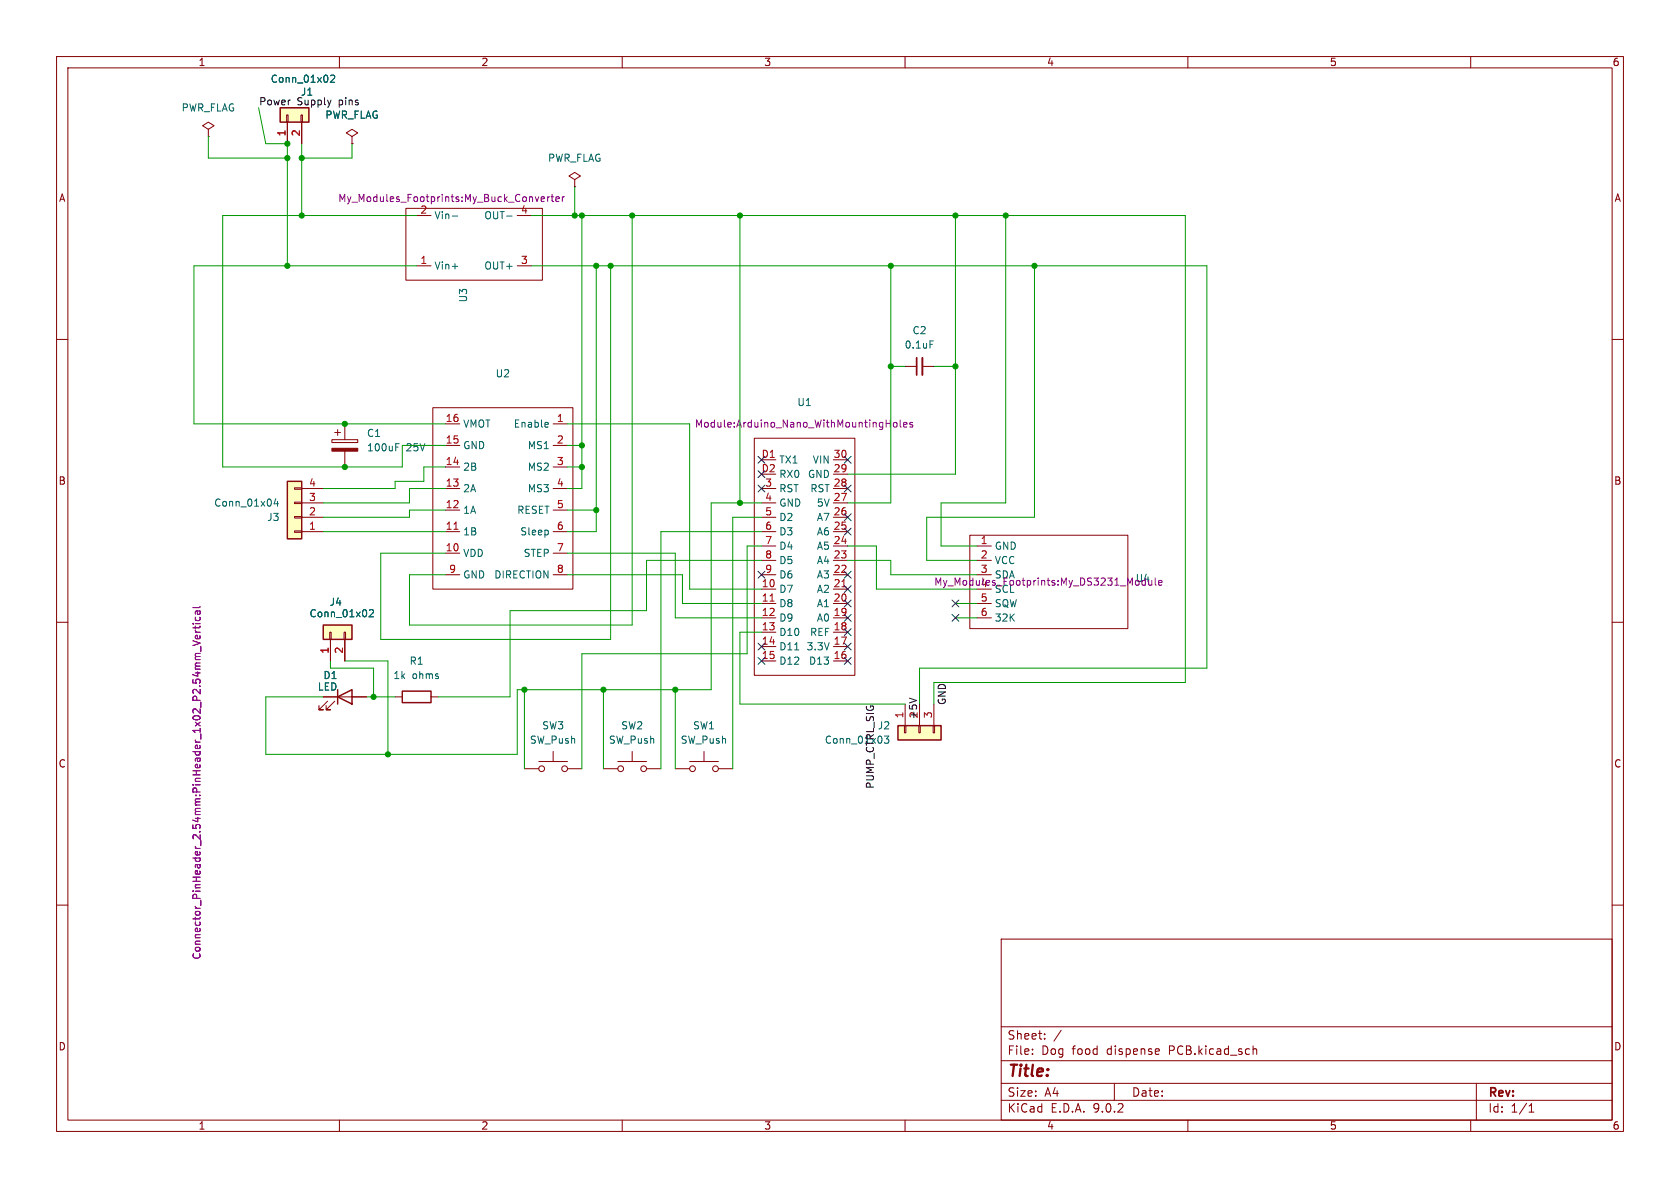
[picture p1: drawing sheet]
<svg xmlns="http://www.w3.org/2000/svg" width="297mm" height="210mm" viewBox="0 0 297 210" stroke-linecap="round" stroke-linejoin="round" font-family="sans-serif">
<g fill="none" stroke="#840000" stroke-width=".18">
<path d="M10 10h277v190h-277zM12 12h273v186h-273zM60 10v2M110 10v2M160 10v2M210 10v2M260 10v2M10 60h2M285 60h2M10 110h2M285 110h2M10 160h2"/>
<path d="M177 166h108v32h-108zM285 160h2M60 198v2M110 198v2M160 198v2M177 194.5h108M177 191.5h108M177 187.5h108M177 181.5h108M182.5 186.3v.1M182.5 185.5v.1M184.7 183.6v.1"/>
<path d="M184.7 182.8v.1M187.6 182.1l-1.3 2M197 191.5v3M204.7 185.4l.3 .4-.8 .1M204.9 186.3l-.2 .1M210 198v2M221.6 185.5h.5l.1 .9M260 198v2M261 191.5v6.5M270.3 196.6h.9M270.3 195.5l.4-.4v1.5"/>
</g>
<path d="M57.1 110.5h5.1v2.5h-5.1z" fill="#ffffc2"/>
<path d="M57.1 110.5h5.1v2.5h-5.1z" fill="none" stroke="#840000" stroke-width=".25"/>
<g fill="none" stroke="#840000" stroke-width=".18">
<path d="M160 64.8h2.1M163.1 64.8h2M58.3 111.8h.2v1.2h-.2zM58.4 113v3.8M60.8 111.8h.3v1.2h-.3zM61 113v3.8M106.7 135.9h2.5M109.2 134.6h5.1M111.8 132.8v1.8M114.3 135.9h2.5"/>
<circle cx="109.7" cy="135.9" r=".51"/>
<circle cx="113.8" cy="135.9" r=".51"/>
</g>
<path d="M164.4 60.3h.6M65.3 107.9l.5-.1 .2 .3-.8 .9h.8" fill="none" stroke="#006464" stroke-width=".18"/>
<g fill="none" stroke="#840084" stroke-width=".18">
<path d="M34.1 113.3l1.3 .4-1.3 .4M34.1 110.3h.1M34.5 110.7v.5M34.5 111.4l.3 .4M34.5 111.8h.9M34.5 110.3h.9M34.6 109.1l-.1 .4 .3 .2 .5-.1v-.5M34.8 108l.1 .4 .2 .2 .3-.2-.1-.4M35.3 112.4l.1 .3-.2 .2h-.6v-.5l.2-.1 .2 .6M35.4 110.7l-.2 .3h-1.1M35.4 108l-.8 .1v.5M35.4 107.2l-.2 .2h-1.1"/>
<path d="M35.5 114.2v1"/>
</g>
<path d="M162.1 63.2v3.1" fill="none" stroke="#840000" stroke-width=".3"/>
<path d="M163.1 63.2v3.1" fill="none" stroke="#840000" stroke-width=".33"/>
<path d="M50.8 85.1h2.5v10.2h-2.5z" fill="#ffffc2"/>
<path d="M50.8 85.1h2.5v10.2h-2.5z" fill="none" stroke="#840000" stroke-width=".25"/>
<path d="M52.1 93.9h1.2v.2h-1.2zM52.1 91.3h1.2v.3h-1.2zM52.1 88.8h1.2v.2h-1.2zM52.1 86.2h1.2v.3h-1.2zM53.3 94h3.8M53.3 91.4h3.8M53.3 88.9h3.8M53.3 86.4h3.8" fill="none" stroke="#840000" stroke-width=".18"/>
<path d="M48.8 88.1l-.3 1h.7M49.1 88.6v.9" fill="none" stroke="#006464" stroke-width=".18"/>
<path d="M49.5 19.1h5.1v2.5h-5.1z" fill="#ffffc2"/>
<path d="M49.5 19.1h5.1v2.5h-5.1zM59.7 123.2l2.5-1.3v2.6zM59.7 121.9v2.6M71.1 122.2h5.1v2h-5.1z" fill="none" stroke="#840000" stroke-width=".25"/>
<g fill="none" stroke="#840000" stroke-width=".18">
<path d="M36.8 22.9l1-.7-1-.6-1 .6 1 .7v1.2M36.8 24.1h.1M50.7 20.3h.2v1.3h-.2zM50.8 21.6v3.8M53.2 20.3h.3v1.3h-.3zM53.3 21.6v3.8M62.2 24.1l1-.6-1-.6-1 .6 1 .6v1.3M62.2 25.4h.1M71.8 36.8h24.1v12.7h-24.1zM73.7 38.1h2.5M91.4 38.1h2.6M101.6 31.8l1-.7-1-.6-1 .6 1 .7v1.2"/>
<path d="M101.6 33h.1M73.7 47h2.5M91.4 47h2.6M58.7 77.7h4.5v.5h-4.5zM59.2 76.5h1M59.7 75.9v1.1M61 74.9v2.8M61 79.8v2.8M76.5 72.1h24.8v32h-24.8zM78.7 74.9h2.6M78.7 78.7h2.6M97.8 74.9h2.5"/>
<path d="M97.8 78.7h2.5M133.3 77.5h17.8v41.9h-17.8zM78.7 86.4h2.6M78.7 94h2.6M78.7 82.6h2.6M78.7 90.2h2.6M78.7 97.8h2.6M97.8 86.4h2.5M97.8 94h2.5M97.8 82.6h2.5M97.8 90.2h2.5M97.8 97.8h2.5"/>
<path d="M134.6 81.3h2.6M134.6 86.4h2.6M134.6 88.9h2.6M134.6 91.4h2.6M134.6 94h2.6M134.6 96.5h2.6M134.6 99.1h2.6M147.3 81.3h2.6M147.3 86.4h2.6M147.3 88.9h2.6M147.3 91.4h2.6M147.3 94h2.6"/>
<path d="M147.3 96.5h2.6M147.3 99.1h2.6M147.3 83.8h2.6M78.7 101.6h2.6M97.8 101.6h2.5M134.6 101.6h2.6M134.6 104.1h2.6M134.6 106.7h2.6M134.6 109.2h2.6M134.6 111.8h2.6M134.6 114.3h2.6M134.6 116.8h2.6"/>
<path d="M147.3 101.6h2.6M147.3 104.1h2.6M147.3 106.7h2.6M147.3 109.2h2.6M147.3 111.8h2.6M147.3 114.3h2.6M147.3 116.8h2.6M57.1 123.2h7.7M57.9 124l-1.5 1.5h.7h-.7v-.8M59.2 124l-1.5 1.5h.7h-.7v-.8M69.8 123.2h1.3M76.2 123.2h1.3"/>
<path d="M92.7 135.9h2.5M95.2 134.6h5.1M97.8 132.8v1.8M100.3 135.9h2.6M119.4 135.9h2.5M121.9 134.6h5.1M124.5 132.8v1.8M127 135.9h2.5"/>
<circle cx="95.8" cy="135.9" r=".51"/>
<circle cx="99.8" cy="135.9" r=".51"/>
<circle cx="122.4" cy="135.9" r=".51"/>
<circle cx="126.5" cy="135.9" r=".51"/>
</g>
<path d="M58.4 13.4l.5-.1 .3 .3-.8 .9h.8M80 38.2h.9M89.6 38.2h.9M80 47.1h.9M70 79h.4M70 78.4h.6M96.8 74.7l.1 .3-.6 .1M96.9 75.4l-.1 .1M140.5 114.9h.7" fill="none" stroke="#006464" stroke-width=".18"/>
<path d="M80.3 93.6h.7M136.1 106.3h.8M148.8 103.7h.8" fill="none" stroke="#a90000" stroke-width=".18"/>
<g fill="none" stroke="#840084" stroke-width=".18">
<path d="M95.7 35.5l.1 .1h.4M95.7 35l.1-.2h.3l.2 .2v.1l-.6 .1M96.8 34.8v.8M97.2 34.8l-.4 .2M97.4 34.8h.5M97.6 34.4v1.1l.3 .1M98.3 35.2l.6-.1-.1-.3h-.4l-.1 .2v.6h.5M99.4 34.8v.8M99.8 34.8l-.4 .2M156.7 74.8h.7M157.4 74.2v1.3M158 74.8l.2-.1 .3 .1 .1 .5-.1 .1-.3 .1-.2-.1z"/>
<path d="M159.1 74.2v1.1l.2 .2M159.7 75.1l.7-.1-.1-.3h-.4l-.2 .1 .1 .6h.5M161.3 74.7h-.3l-.2 .1 .1 .2 .4 .1v.3h-.5"/>
</g>
<path d="M58.7 79.2h4.5v.6h-4.5z" fill="#840000" stroke="#840000" stroke-width=".18"/>
<path d="M158.7 128.3h7.7v2.5h-7.7z" fill="#ffffc2"/>
<path d="M158.7 128.3h7.7v2.5h-7.7z" fill="none" stroke="#840000" stroke-width=".25"/>
<g fill="none" stroke="#840000" stroke-width=".18">
<path d="M50.8 21.6v3.8M53.3 21.6v3.8M62.2 25.4h.1M171.4 94.6h28v16.5h-28zM172.7 96.5h2.6M172.7 99.1h2.6M58.4 113v3.8M61 113v3.8M172.7 101.6h2.6M172.7 106.7h2.6M172.7 109.2h2.6M57.1 123.2h2.6"/>
<path d="M62.2 123.2h2.6M159.9 128.3h.2v1.2h-.2zM160 124.5v3.8M162.4 128.3h.3v1.2h-.3zM162.6 124.5v3.8M165 128.3h.2v1.2h-.2zM165.1 124.5v3.8"/>
</g>
<path d="M58.4 13.4l.5-.1 .3 .3-.8 .9h.8M65.3 107.9l.5-.1 .2 .3-.8 .9h.8M156.3 130.1h.8l-.4 .5 .4 .1v.6l-.2 .1-.6-.1" fill="none" stroke="#006464" stroke-width=".18"/>
<g fill="none" stroke="#840084" stroke-width=".18">
<path d="M34.1 113.3l1.3 .4-1.3 .4M34.1 110.3h.1M34.5 110.7v.5M34.5 111.4l.3 .4M34.5 111.8h.9M34.5 110.3h.9M34.6 109.1l-.1 .4 .3 .2 .5-.1v-.5M34.8 108l.1 .4 .2 .2 .3-.2-.1-.4M35.3 112.4l.1 .3-.2 .2h-.6v-.5l.2-.1 .2 .6M35.4 110.7l-.2 .3h-1.1M35.4 108l-.8 .1v.5M35.4 107.2l-.2 .2h-1.1"/>
<path d="M35.5 114.2v1M203.6 102.6v.8M203.6 103.3l-.2 .1M204.2 102.2v1.1l.2 .1M204.8 103l.6-.1v-.2l-.4-.1-.2 .2 .1 .6h.5"/>
</g>
<path d="M160.8 123.4l1.2 .4" fill="none" stroke="#0f0f0f" stroke-width=".18"/>
<g fill="none" stroke="#009600" stroke-width=".18">
<path d="M45.7 19.1l1.3 6.3h3.8v21.6M36.8 24.1v3.8h14M53.3 25.4v12.7M62.2 25.4v2.5h-8.9M73.7 38.1h-34.3v44.5h31.7v-3.9h7.6M94 38.1h115.5v82.6h-44.4v3.8M101.6 33v5.1M102.9 38.1v48.3h-2.6M111.8 38.1v72.4h-39.4v-8.9h6.3M130.8 38.1v50.8M168.9 38.1v45.7h-19M177.8 38.1v50.8h-11.4v7.6h6.3"/>
<path d="M73.7 47h-39.4v27.9h44.4M94 47h119.4v71.1h-50.8v6.4M105.4 47v47h-5.1M107.9 47v66h-40.6v-15.2h11.4M157.5 47v41.9h-7.6M182.9 47v44.4h-19.1v7.7h8.9M100.3 74.9h21.6v29.2h12.7M100.3 78.7h2.6M157.5 64.8h2.5M165.1 64.8h3.8M57.1 94h21.6M78.7 86.4h-6.3v2.5h-15.3"/>
<path d="M78.7 90.2h-6.3v1.2h-15.3M78.7 82.6h-3.8v2.5h-5.1v1.3h-12.7M100.3 97.8h19.1v11.4h15.2M100.3 82.6h2.6M100.3 90.2h5.1M134.6 94h-17.8v41.9M134.6 88.9h-8.9v33h-34.3v11.5h-44.4v-10.2h10.1M134.6 91.4h-5.1v44.5M134.6 96.5h-2.5v19.1h-29.2v20.3M134.6 99.1h-20.3v8.9h-24.1v15.2h-12.7M149.9 99.1h7.6v2.5h15.2M149.9 96.5h5v7.6h17.8"/>
<path d="M58.4 116.8v1.3h7.6v5.1M61 116.8h7.6v16.6M100.3 101.6h20.3v5.1h14M134.6 111.8h-3.8v12.7h29.2M168.9 109.2h3.8M168.9 106.7h3.8M64.8 123.2h5M92.7 121.9v14M106.7 121.9v14M119.4 121.9v14"/>
</g>
<g fill="none" stroke="#000084" stroke-width=".18">
<path d="M134 80.7l1.2 1.2M134 85.8l1.2 1.2M134 83.2l1.2 1.2M135.2 80.7l-1.2 1.2M135.2 85.8l-1.2 1.2M135.2 83.2l-1.2 1.2M149.3 80.7l1.2 1.2M149.3 85.8l1.2 1.2M149.3 90.8l1.2 1.2M149.3 93.4l1.2 1.2M150.5 80.7l-1.2 1.2M150.5 85.8l-1.2 1.2"/>
<path d="M150.5 90.8l-1.2 1.2M150.5 93.4l-1.2 1.2M134 116.2l1.2 1.2M134 113.7l1.2 1.2M134 101l1.2 1.2M135.2 101l-1.2 1.2M135.2 116.2l-1.2 1.2M135.2 113.7l-1.2 1.2M149.3 103.5l1.2 1.2M149.3 106.1l1.2 1.2M149.3 101l1.2 1.2M149.3 113.7l1.2 1.2"/>
<path d="M149.3 111.2l1.2 1.2M149.3 108.6l1.2 1.2M149.3 116.2l1.2 1.2M150.5 103.5l-1.2 1.2M150.5 106.1l-1.2 1.2M150.5 101l-1.2 1.2M150.5 113.7l-1.2 1.2M150.5 111.2l-1.2 1.2M150.5 108.6l-1.2 1.2M150.5 116.2l-1.2 1.2M168.3 108.6l1.2 1.2M168.3 106.1l1.2 1.2"/>
<path d="M169.5 108.6l-1.2 1.2M169.5 106.1l-1.2 1.2"/>
</g>
<g fill="#009600" stroke="#009600" stroke-width=".18">
<circle cx="53.3" cy="27.9" r=".46"/>
<circle cx="53.3" cy="38.1" r=".46"/>
<circle cx="61" cy="74.9" r=".46"/>
<circle cx="50.8" cy="25.4" r=".46"/>
<circle cx="50.8" cy="47" r=".46"/>
<circle cx="50.8" cy="27.9" r=".46"/>
<circle cx="177.8" cy="38.1" r=".46"/>
<circle cx="168.9" cy="38.1" r=".46"/>
<circle cx="182.9" cy="47" r=".46"/>
<circle cx="157.5" cy="64.8" r=".46"/>
<circle cx="168.9" cy="64.8" r=".46"/>
<circle cx="105.4" cy="90.2" r=".46"/>
<circle cx="106.7" cy="121.9" r=".46"/>
<circle cx="119.4" cy="121.9" r=".46"/>
<circle cx="61" cy="82.6" r=".46"/>
<circle cx="102.9" cy="82.6" r=".46"/>
<circle cx="111.8" cy="38.1" r=".46"/>
<circle cx="157.5" cy="47" r=".46"/>
<circle cx="130.8" cy="38.1" r=".46"/>
<circle cx="105.4" cy="47" r=".46"/>
<circle cx="101.6" cy="38.1" r=".46"/>
<circle cx="102.9" cy="38.1" r=".46"/>
<circle cx="107.9" cy="47" r=".46"/>
<circle cx="130.8" cy="88.9" r=".46"/>
<circle cx="102.9" cy="78.7" r=".46"/>
<circle cx="92.7" cy="121.9" r=".46"/>
<circle cx="66" cy="123.2" r=".46"/>
<circle cx="68.6" cy="133.4" r=".46"/>
</g>
<text font-size="2.8" fill="#840000" x="178" y="190.9">Title:</text>
<g font-size="2.1" fill="#840000">
<text x="178" y="184">Sheet:</text>
<text x="178" y="186.7">File:</text>
<text x="184.1" y="186.7">Dog</text>
<text x="189.6" y="186.7">food</text>
<text x="195.8" y="186.7">dispense</text>
<text x="206.9" y="186.7">PCB.kicad_sch</text>
<text x="178" y="196.9">KiCad</text>
<text x="178" y="194.1">Size:</text>
<text x="184.7" y="194.1">A4</text>
<text x="185.7" y="196.9">E.D.A.</text>
<text x="193.3" y="196.9">9.0.2</text>
<text x="200" y="194.1">Date:</text>
<text x="263" y="194.3">Rev:</text>
<text x="263" y="196.9">Id:</text>
<text x="267.1" y="196.9">1/1</text>
</g>
<g font-size="1.8" fill="#840000">
<text x="35" y="11.9">1</text>
<text x="85" y="11.9">2</text>
<text x="135" y="11.9">3</text>
<text x="185" y="11.9">4</text>
<text x="235" y="11.9">5</text>
<text x="285" y="11.9">6</text>
<text x="10.3" y="35.9">A</text>
<text x="285.3" y="35.9">A</text>
<text x="10.3" y="85.9">B</text>
<text x="285.3" y="85.9">B</text>
<text x="10.3" y="135.9">C</text>
<text x="285.3" y="135.9">C</text>
<text x="10.3" y="185.9">D</text>
<text x="285.3" y="185.9">D</text>
<text x="35" y="199.9">1</text>
<text x="85" y="199.9">2</text>
<text x="135" y="199.9">3</text>
<text x="185" y="199.9">4</text>
<text x="235" y="199.9">5</text>
<text x="285" y="199.9">6</text>
</g>
<g font-size="1.8" fill="#006464">
<text x="47.8" y="14.8">Conn_01x02</text>
<text x="53.1" y="17.1">J1</text>
<text x="32" y="19.9">PWR_FLAG</text>
<text x="52.5" y="18.7">Supply</text>
<text x="57.4" y="21.2">PWR_FLAG</text>
<text x="60" y="18.7">pins</text>
<text x="96.8" y="28.8">PWR_FLAG</text>
<text x="76.7" y="39">Vin-</text>
<text x="85.5" y="39">OUT-</text>
<text x="76.7" y="47.9">Vin+</text>
<text x="85.5" y="47.9">OUT+</text>
<text x="82.8" y="53.6" transform="rotate(-90 82.8 53.6)">U3</text>
<text x="161.2" y="59.3">C2</text>
<text x="159.8" y="61.8">0.1uF</text>
<text x="87.5" y="66.9">U2</text>
<text x="140.9" y="72">U1</text>
<text x="64.8" y="77.4">C1</text>
<text x="81.8" y="75.8">VMOT</text>
<text x="90.7" y="75.8">Enable</text>
<text x="64.8" y="80">100uF</text>
<text x="71.8" y="80">25V</text>
<text x="81.8" y="79.6">GND</text>
<text x="81.8" y="83.4">2B</text>
<text x="93.2" y="79.6">MS1</text>
<text x="93.2" y="83.4">MS2</text>
<text x="137.7" y="82.1">TX1</text>
<text x="143.6" y="82.1">VIN</text>
<text x="37.8" y="89.8">Conn_01x04</text>
<text x="81.8" y="87.2">2A</text>
<text x="93.2" y="87.2">MS3</text>
<text x="137.7" y="84.7">RX0</text>
<text x="137.7" y="87.2">RST</text>
<text x="137.7" y="89.8">GND</text>
<text x="142.7" y="84.7">GND</text>
<text x="143.2" y="87.2">RST</text>
<text x="144.3" y="89.8">5V</text>
<text x="47.1" y="92.3">J3</text>
<text x="81.8" y="91">1A</text>
<text x="81.8" y="94.8">1B</text>
<text x="91.3" y="91">RESET</text>
<text x="91.9" y="94.8">Sleep</text>
<text x="137.7" y="92.3">D2</text>
<text x="137.7" y="94.8">D3</text>
<text x="144.3" y="92.3">A7</text>
<text x="144.3" y="94.8">A6</text>
<text x="81.8" y="98.7">VDD</text>
<text x="92.5" y="98.7">STEP</text>
<text x="137.7" y="97.4">D4</text>
<text x="137.7" y="99.9">D5</text>
<text x="144.3" y="97.4">A5</text>
<text x="144.3" y="99.9">A4</text>
<text x="175.8" y="97.4">GND</text>
<text x="175.8" y="99.9">VCC</text>
<text x="58.2" y="107.3">J4</text>
<text x="81.8" y="102.5">GND</text>
<text x="87.3" y="102.5">DIRECTION</text>
<text x="137.7" y="102.5">D6</text>
<text x="137.7" y="105">D7</text>
<text x="137.7" y="107.5">D8</text>
<text x="144.3" y="102.5">A3</text>
<text x="144.3" y="105">A2</text>
<text x="144.3" y="107.5">A1</text>
<text x="175.8" y="107.5">SQW</text>
<text x="54.6" y="109.3">Conn_01x02</text>
<text x="137.7" y="110.1">D9</text>
<text x="137.7" y="112.6">D10</text>
<text x="143.1" y="112.6">REF</text>
<text x="144.3" y="110.1">A0</text>
<text x="175.8" y="110.1">32K</text>
<text x="72.3" y="117.7">R1</text>
<text x="137.7" y="115.2">D11</text>
<text x="137.7" y="117.7">D12</text>
<text x="142.5" y="115.2">3.3V</text>
<text x="142.9" y="117.7">D13</text>
<text x="56.1" y="122.3">LED</text>
<text x="57.1" y="120.2">D1</text>
<text x="69.4" y="120.2">1k</text>
<text x="72.9" y="120.2">ohms</text>
<text x="93.6" y="131.7">SW_Push</text>
<text x="95.8" y="129.1">SW3</text>
<text x="107.5" y="131.7">SW_Push</text>
<text x="109.7" y="129.1">SW2</text>
<text x="120.2" y="131.7">SW_Push</text>
<text x="122.4" y="129.1">SW1</text>
</g>
<g font-size="1.8" fill="#0f0f0f">
<text x="45.7" y="18.7">Power</text>
<text x="167.3" y="124.7" transform="rotate(-90 167.3 124.7)">GND</text>
<text x="145.7" y="131.7">Conn_01x03</text>
<text x="155.1" y="129.1">J2</text>
<text x="162.2" y="127.3" transform="rotate(-90 162.2 127.3)">+5V</text>
<text x="162.3" y="127.1" transform="rotate(-90 162.3 127.1)">2</text>
<text x="154.6" y="139.5" transform="rotate(-90 154.6 139.5)">PUMP_CTRL_SIG</text>
</g>
<g font-size="1.8" fill="#a90000">
<text x="50.5" y="24.2" transform="rotate(-90 50.5 24.2)">1</text>
<text x="53.1" y="24.2" transform="rotate(-90 53.1 24.2)">2</text>
<text x="74.2" y="37.8">2</text>
<text x="92" y="37.8">4</text>
<text x="74.2" y="46.7">1</text>
<text x="92" y="46.7">3</text>
<text x="78.7" y="74.7">16</text>
<text x="98.4" y="74.7">1</text>
<text x="78.7" y="78.5">15</text>
<text x="78.7" y="82.3">14</text>
<text x="98.4" y="78.5">2</text>
<text x="98.4" y="82.3">3</text>
<text x="134.5" y="81">D1</text>
<text x="134.5" y="83.6">D2</text>
<text x="147.3" y="81">30</text>
<text x="147.3" y="83.6">29</text>
<text x="54.5" y="88.6">3</text>
<text x="54.5" y="86.1">4</text>
<text x="78.7" y="86.1">13</text>
<text x="78.7" y="89.9">12</text>
<text x="98.4" y="86.1">4</text>
<text x="98.4" y="89.9">5</text>
<text x="135.2" y="86.1">3</text>
<text x="135.2" y="88.6">4</text>
<text x="147.3" y="86.1">28</text>
<text x="147.3" y="88.6">27</text>
<text x="54.5" y="93.7">1</text>
<text x="54.5" y="91.2">2</text>
<text x="78.7" y="93.7">11</text>
<text x="98.4" y="93.7">6</text>
<text x="135.2" y="91.2">5</text>
<text x="135.2" y="93.7">6</text>
<text x="147.3" y="91.2">26</text>
<text x="147.3" y="93.7">25</text>
<text x="78.7" y="97.5">10</text>
<text x="79.3" y="101.3">9</text>
<text x="98.4" y="97.5">7</text>
<text x="98.4" y="101.3">8</text>
<text x="135.2" y="96.3">7</text>
<text x="135.2" y="98.8">8</text>
<text x="135.2" y="101.3">9</text>
<text x="147.3" y="96.3">24</text>
<text x="147.3" y="98.8">23</text>
<text x="147.3" y="101.3">22</text>
<text x="173.3" y="96.3">1</text>
<text x="173.3" y="98.8">2</text>
<text x="173.3" y="101.3">3</text>
<text x="134.6" y="103.9">10</text>
<text x="134.6" y="106.4">11</text>
<text x="147.3" y="103.9">21</text>
<text x="147.3" y="106.4">20</text>
<text x="173.3" y="106.4">5</text>
<text x="134.6" y="109">12</text>
<text x="134.6" y="111.5">13</text>
<text x="147.3" y="109">19</text>
<text x="147.3" y="111.5">18</text>
<text x="173.3" y="109">6</text>
<text x="58.2" y="115.6" transform="rotate(-90 58.2 115.6)">1</text>
<text x="60.7" y="115.6" transform="rotate(-90 60.7 115.6)">2</text>
<text x="134.6" y="114">14</text>
<text x="134.6" y="116.6">15</text>
<text x="147.3" y="114">17</text>
<text x="147.3" y="116.6">16</text>
<text x="159.8" y="127.1" transform="rotate(-90 159.8 127.1)">1</text>
<text x="164.8" y="127.1" transform="rotate(-90 164.8 127.1)">3</text>
</g>
<g font-size="1.8" fill="#840084">
<text x="59.7" y="35.9">My_Modules_Footprints:My_Buck_Converter</text>
<text x="122.8" y="75.8">Module:Arduino_Nano_WithMountingHoles</text>
<text x="165.1" y="103.7">My_Modules_Footprints:My_DS3231_Module</text>
<text x="173.3" y="103.9">4</text>
<text x="175.8" y="102.5">SDA</text>
<text x="175.8" y="105">SCL</text>
<text x="200.7" y="103.1">U4</text>
<text x="35.7" y="169.7" transform="rotate(-90 35.7 169.7)">Connector_PinHeader_2.54mm:PinHeader_1x02_P2.54mm_Vertical</text>
</g>
</svg>
